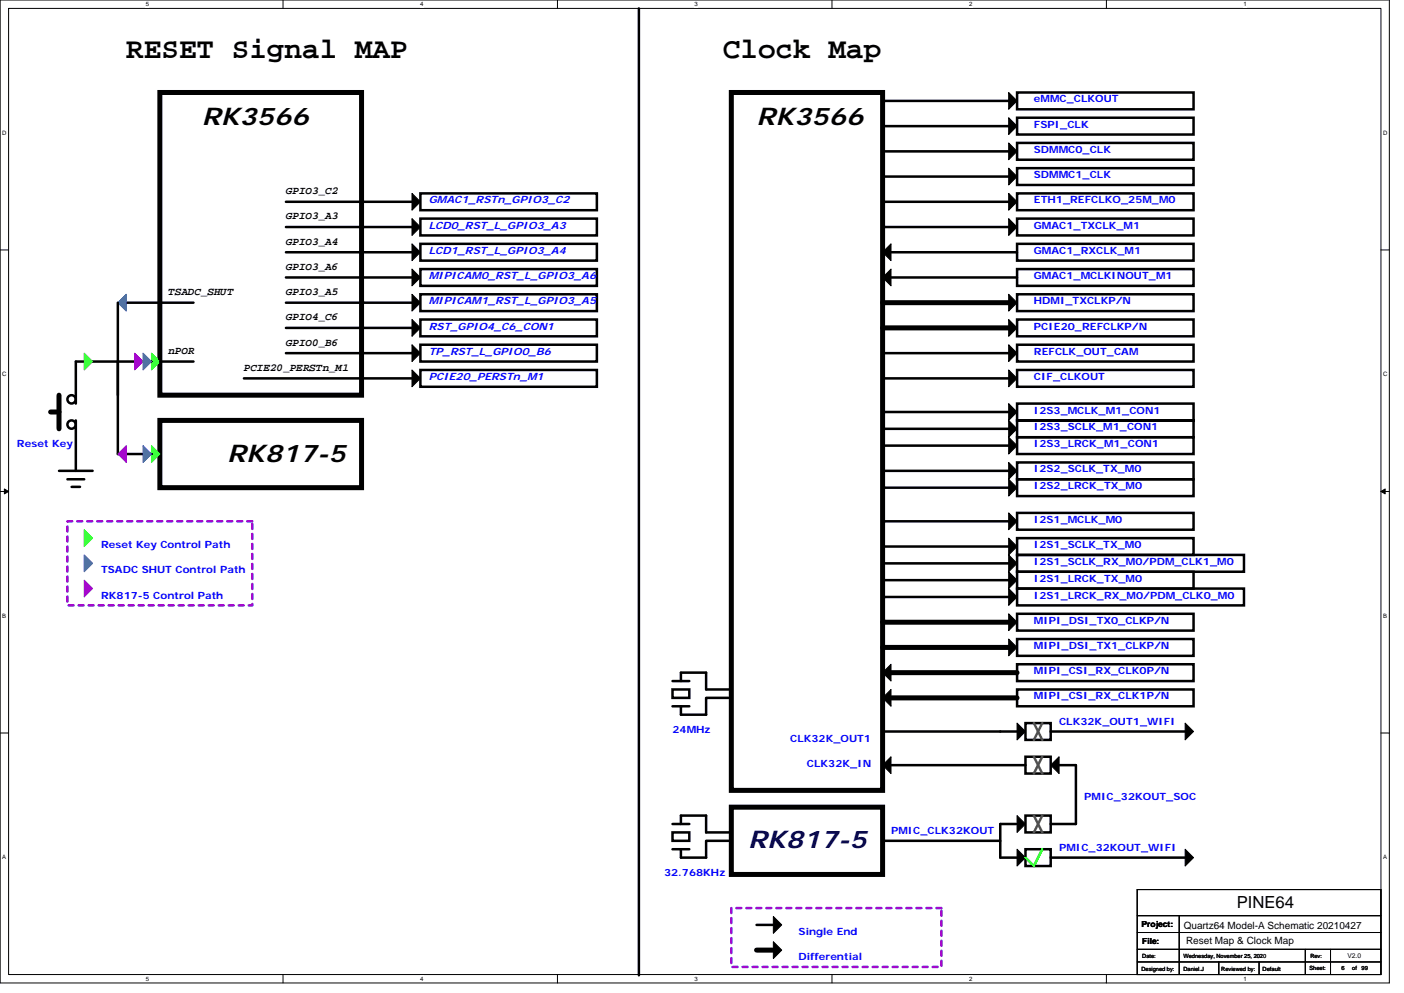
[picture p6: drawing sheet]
<svg xmlns="http://www.w3.org/2000/svg" width="297mm" height="210mm" viewBox="0 0 297 210" stroke-linecap="round" stroke-linejoin="round" font-family="sans-serif">
<path d="M0 0h293.9v207.9h-293.9zM1.8 1.8h290.4v204.3h-290.4z" fill="none" stroke="#000" stroke-width=".21"/>
<g fill="#fff">
<path d="M30.8 .2h.7v1.4h-.7z"/>
<path d="M30.8 206.3h.7v1.4h-.7z"/>
</g>
<path d="M59.9 0v1.8M59.9 206.1v1.8" fill="none" stroke="#000" stroke-width=".21"/>
<g fill="#fff">
<path d="M88.9 .2h.7v1.4h-.7z"/>
<path d="M88.9 206.3h.7v1.4h-.7z"/>
</g>
<path d="M117.9 0v1.8M117.9 206.1v1.8" fill="none" stroke="#000" stroke-width=".21"/>
<g fill="#fff">
<path d="M147 .2h.7v1.4h-.7z"/>
<path d="M147 206.3h.7v1.4h-.7z"/>
</g>
<path d="M176 0v1.8M176 206.1v1.8" fill="none" stroke="#000" stroke-width=".21"/>
<g fill="#fff">
<path d="M205 .2h.7v1.4h-.7z"/>
<path d="M205 206.3h.7v1.4h-.7z"/>
</g>
<path d="M234.1 0v1.8M234.1 206.1v1.8" fill="none" stroke="#000" stroke-width=".21"/>
<g fill="#fff">
<path d="M263.1 .2h.7v1.4h-.7z"/>
<path d="M263.1 206.3h.7v1.4h-.7z"/>
<path d="M.5 27.3h.9v1.4h-.9z"/>
<path d="M292.6 27.3h.9v1.4h-.9z"/>
<path d="M.5 78.4h.9v1.4h-.9z"/>
<path d="M292.6 78.4h.9v1.4h-.9z"/>
</g>
<path d="M0 52.9h1.8M292.2 52.9h1.7" fill="none" stroke="#000" stroke-width=".21"/>
<g fill="#fff">
<path d="M.5 129.5h.8v1.4h-.8z"/>
<path d="M292.6 129.5h.9v1.4h-.9z"/>
</g>
<path d="M0 103.9h1.8M292.2 103.9h1.7" fill="none" stroke="#000" stroke-width=".21"/>
<g fill="#000" stroke="#000" stroke-width=".21">
<path d="M.9 103.4l.9 .5-.9 .5z" fill-rule="evenodd"/>
<path d="M292.2 103.9l.8-.5v1z" fill-rule="evenodd"/>
</g>
<g fill="#fff">
<path d="M.5 180.5h.8v1.4h-.8z"/>
<path d="M292.6 180.5h.9v1.4h-.9z"/>
</g>
<path d="M0 155h1.8M292.2 155h1.7M240.6 193.6h51.6M240.6 197.2h51.6M240.6 188.1h51.6v18h-51.6zM249.5 193.6v12.5M240.6 200.7h51.6M240.6 203.4h51.6M257.8 203.4v2.7M266.4 203.4v2.7M276.2 200.7v5.4M281.5 200.7v5.4" fill="none" stroke="#000" stroke-width=".21"/>
<g fill="none" stroke="#000" stroke-width="1.1">
<path d="M33.8 19.6h42.7v64h-42.7zM154.7 19.6h32v147.5h-32zM186.7 64h26.7M186.7 69.3h26.7M10.7 87.1h1.8M12.5 83.6v7.1M33.8 88.9h42.7v14.2h-42.7zM186.7 131.6h26.7M186.7 136.9h26.7M188.5 147.6h26.7M188.5 142.2h26.7M154.7 170.7h32v14.2h-32z"/>
<path d="M160.1 200.9h3.5"/>
</g>
<g fill="#0f0" stroke="#0f0" stroke-width=".21">
<path d="M32 74.7l1.8 1.8-1.8 1.7z" fill-rule="evenodd"/>
<path d="M32 94.2l1.8 1.8-1.8 1.8z" fill-rule="evenodd"/>
<path d="M17.8 74.7l1.8 1.8-1.8 1.7z" fill-rule="evenodd"/>
<path d="M17.8 112l1.8 1.8-1.8 1.8z" fill-rule="evenodd"/>
</g>
<g fill="none" stroke="#000" stroke-width=".53">
<path d="M135.2 1.8v204.4M215.2 19.6h37.3v3.5h-37.3zM186.7 26.7h26.7M186.7 32h26.7M186.7 37.3h26.7M186.7 21.3h26.7M215.2 24.9h37.3v3.5h-37.3zM215.2 30.2h37.3v3.6h-37.3zM215.2 35.6h37.3v3.5h-37.3zM60.5 42.7h26.7M60.5 48h26.7M60.5 53.3h26.7"/>
<path d="M60.5 58.7h26.7M88.9 40.9h37.4v3.6h-37.4zM88.9 46.2h37.4v3.6h-37.4zM88.9 51.6h37.4v3.5h-37.4zM88.9 56.9h37.4v3.6h-37.4zM186.7 42.7h26.7M186.7 48h26.7M188.5 53.3h26.7M188.5 58.7h26.7M215.2 40.9h37.3v3.6h-37.3zM215.2 46.2h37.3v3.6h-37.3zM215.2 51.6h37.3v3.5h-37.3z"/>
<path d="M215.2 56.9h37.3v3.6h-37.3zM24.9 64v32h7.1M26.7 64h14.2M32 76.5h-16v8.8M33.8 76.5h7.1M60.5 64h26.7M60.5 69.3h26.7M60.5 74.7h26.7M88.9 72.9h37.4v3.6h-37.4zM88.9 67.6h37.4v3.5h-37.4zM88.9 78.2h37.4v3.6h-37.4zM88.9 62.2h37.4v3.6h-37.4z"/>
<path d="M186.7 74.7h26.7M215.2 62.2h37.3v3.6h-37.3zM215.2 67.6h37.3v3.5h-37.3zM215.2 72.9h37.3v3.6h-37.3zM215.2 78.2h37.3v3.6h-37.3zM12.5 99.6h7.1M16 88.9v10.7M51.6 80h35.6M186.7 99.6h26.7M186.7 80h26.7M186.7 87.1h26.7M186.7 90.7h26.7"/>
<path d="M186.7 94.2h26.7M215.2 85.3h37.3v3.6h-37.3zM215.2 88.9h37.3v3.6h-37.3zM215.2 92.5h37.3v3.5h-37.3zM215.2 97.8h37.3v3.5h-37.3zM14.3 101.3h3.5M15.2 103h1.7M186.7 103.1h26.7M186.7 110.2h26.7M186.7 115.6h26.7M186.7 119.1h26.7M215.2 117.3h48v3.6h-48z"/>
<path d="M215.2 101.3h37.3v3.6h-37.3zM215.2 108.5h37.3v3.5h-37.3zM215.2 113.8h37.3v3.5h-37.3zM186.7 122.7h26.7M186.7 126.2h26.7M215.2 124.5h48v3.5h-48zM215.2 120.9h37.3v3.6h-37.3zM215.2 129.8h37.3v3.5h-37.3zM215.2 135.1h37.3v3.6h-37.3zM142.3 144h3.5M142.3 149.4h3.5M142.3 145.8h3.5v1.8h-3.5z"/>
<path d="M144.1 144v-1.8h5.3v3.6h5.3M154.7 147.6h-5.3v3.5h-5.3v-1.7M186.7 154.7h28.5M215.2 145.8h37.3v3.6h-37.3zM215.2 140.5h37.3v3.5h-37.3zM217 152.9h5.3v3.6h-5.3zM222.3 154.7h28.4M142.3 174.2h3.5M142.3 179.6h3.5M142.3 176h3.5v1.8h-3.5zM144.1 174.2v-1.7h5.3v3.5h5.3M154.7 177.8h-5.3v3.6h-5.3v-1.8"/>
<path d="M186.7 177.8h24.9M188.5 161.8h28.5M215.2 174.2h-3.6v7.2h3.6M217 172.5h5.3v3.5h-5.3zM217 179.6h5.3v3.5h-5.3zM217 160h5.3v3.6h-5.3zM224.1 161.8h3.5v12.4h-5.3M160.1 195.6h3.5M222.3 181.4h28.4"/>
<circle cx="15.1" cy="89.8" r=".88"/>
<circle cx="15.1" cy="84.4" r=".88"/>
</g>
<g fill="#000" stroke="#000" stroke-width=".21">
<path d="M213.4 24.9l1.8 1.8-1.8 1.7z" fill-rule="evenodd"/>
<path d="M213.4 30.2l1.8 1.8-1.8 1.8z" fill-rule="evenodd"/>
<path d="M213.4 35.6l1.8 1.7-1.8 1.8z" fill-rule="evenodd"/>
<path d="M213.4 19.6l1.8 1.7-1.8 1.8z" fill-rule="evenodd"/>
<path d="M87.2 40.9l1.7 1.8-1.7 1.7z" fill-rule="evenodd"/>
<path d="M87.2 46.2l1.7 1.8-1.7 1.8z" fill-rule="evenodd"/>
<path d="M87.2 56.9l1.7 1.8-1.7 1.8z" fill-rule="evenodd"/>
<path d="M87.2 51.6l1.7 1.7-1.7 1.8z" fill-rule="evenodd"/>
<path d="M188.5 51.6v3.5l-1.8-1.8z" fill-rule="evenodd"/>
<path d="M188.5 56.9v3.6l-1.8-1.8z" fill-rule="evenodd"/>
<path d="M213.4 40.9l1.8 1.8-1.8 1.7z" fill-rule="evenodd"/>
<path d="M213.4 46.2l1.8 1.8-1.8 1.8z" fill-rule="evenodd"/>
<path d="M87.2 67.6l1.7 1.7-1.7 1.8z" fill-rule="evenodd"/>
<path d="M87.2 62.2l1.7 1.8-1.7 1.8z" fill-rule="evenodd"/>
<path d="M87.2 72.9l1.7 1.8-1.7 1.8z" fill-rule="evenodd"/>
<path d="M213.4 62.2l1.8 1.8-1.8 1.8z" fill-rule="evenodd"/>
<path d="M213.4 67.6l1.8 1.7-1.8 1.8z" fill-rule="evenodd"/>
<path d="M213.4 72.9l1.8 1.8-1.8 1.8z" fill-rule="evenodd"/>
<path d="M87.2 78.2l1.7 1.8-1.7 1.8z" fill-rule="evenodd"/>
<path d="M213.4 78.2l1.8 1.8-1.8 1.8z" fill-rule="evenodd"/>
<path d="M213.4 85.3l1.8 1.8-1.8 1.8z" fill-rule="evenodd"/>
<path d="M213.4 88.9l1.8 1.8-1.8 1.8z" fill-rule="evenodd"/>
<path d="M213.4 92.5l1.8 1.7-1.8 1.8z" fill-rule="evenodd"/>
<path d="M213.4 97.8l1.8 1.8-1.8 1.7z" fill-rule="evenodd"/>
<path d="M213.4 101.3l1.8 1.8-1.8 1.8z" fill-rule="evenodd"/>
<path d="M213.4 108.5l1.8 1.7-1.8 1.8z" fill-rule="evenodd"/>
<path d="M213.4 113.8l1.8 1.8-1.8 1.7z" fill-rule="evenodd"/>
<path d="M213.4 117.3l1.8 1.8-1.8 1.8z" fill-rule="evenodd"/>
<path d="M213.4 120.9l1.8 1.8-1.8 1.8z" fill-rule="evenodd"/>
<path d="M213.4 124.5l1.8 1.7-1.8 1.8z" fill-rule="evenodd"/>
<path d="M213.4 129.8l1.8 1.8-1.8 1.7z" fill-rule="evenodd"/>
<path d="M213.4 135.1l1.8 1.8-1.8 1.8z" fill-rule="evenodd"/>
<path d="M188.5 145.8v3.6l-1.8-1.8z" fill-rule="evenodd"/>
<path d="M188.5 140.5v3.5l-1.8-1.8z" fill-rule="evenodd"/>
<path d="M215.2 152.9l1.8 1.8-1.8 1.8z" fill-rule="evenodd"/>
<path d="M250.7 152.9l1.8 1.8-1.8 1.8z" fill-rule="evenodd"/>
<path d="M186.7 161.8l1.8-1.8v3.6z" fill-rule="evenodd"/>
<path d="M215.2 172.5l1.8 1.7-1.8 1.8z" fill-rule="evenodd"/>
<path d="M222.3 161.8l1.8-1.8v3.6z" fill-rule="evenodd"/>
<path d="M163.6 193.8l1.8 1.8-1.8 1.8z" fill-rule="evenodd"/>
<path d="M215.2 179.6l1.8 1.8-1.8 1.7z" fill-rule="evenodd"/>
<path d="M250.7 179.6l1.8 1.8-1.8 1.7z" fill-rule="evenodd"/>
<path d="M163.6 199.1l1.8 1.8-1.8 1.8z" fill-rule="evenodd"/>
</g>
<g fill="#0080c0" stroke="#0080c0" stroke-width=".21">
<path d="M24.9 64l1.8-1.8v3.6z" fill-rule="evenodd"/>
<path d="M30.3 74.7l1.7 1.8-1.7 1.7z" fill-rule="evenodd"/>
<path d="M30.3 94.2l1.7 1.8-1.7 1.8z" fill-rule="evenodd"/>
<path d="M17.8 117.3l1.8 1.8-1.8 1.8z" fill-rule="evenodd"/>
</g>
<g fill="#ff0080" stroke="#ff0080" stroke-width=".21">
<path d="M24.9 96l1.8-1.8v3.6z" fill-rule="evenodd"/>
<path d="M28.5 74.7l1.8 1.8-1.8 1.7z" fill-rule="evenodd"/>
<path d="M17.8 122.7l1.8 1.8-1.8 1.7z" fill-rule="evenodd"/>
</g>
<path d="M14.3 110.2h39.1v17.8h-39.1zM154.7 192h44.5v12.5h-44.5z" fill="none" stroke="#8000ff" stroke-width=".53" stroke-dasharray="1.1 1.1"/>
<path d="M220.5 179.6l-1.8 3.5-1.7-1.7" fill="none" stroke="#0f0" stroke-width=".53"/>
<path d="M218.7 152.9l1.8 3.6M220.5 152.9l-1.8 3.6M218.7 172.5l1.8 3.5M218.7 160l1.8 3.6M220.5 172.5l-1.8 3.5M220.5 160l-1.8 3.6" fill="none" stroke="#f00" stroke-width=".53"/>
<g font-size="6.2">
<text x="26.7" y="12.3">RESET Signal MAP</text>
<text x="152.9" y="12.3">Clock Map</text>
</g>
<g font-size="5.1">
<text x="42.7" y="26.5">RK3566</text>
<text x="160.1" y="26.5">RK3566</text>
<text x="48" y="97.6">RK817-5</text>
</g>
<text font-size="5.1" fill="#000040" x="158.3" y="179.4">RK817-5</text>
<text font-size="3.5" x="261.6" y="192">PINE64</text>
<g font-size="2.3">
<text x="60.5" y="41.1">GPIO3_C2</text>
<text x="60.5" y="46.4">GPIO3_A3</text>
<text x="60.5" y="51.7">GPIO3_A4</text>
<text x="60.5" y="57.1">GPIO3_A6</text>
<text x="35.6" y="62.4">TSADC_SHUT</text>
<text x="60.5" y="62.4">GPIO3_A5</text>
<text x="60.5" y="67.7">GPIO4_C6</text>
<text x="35.6" y="74.8">nPOR</text>
<text x="60.5" y="73.1">GPIO0_B6</text>
<text x="51.6" y="78.4">PCIE20_PERSTn_M1</text>
</g>
<g font-size="2.1" fill="#00f">
<text x="218.7" y="21.7">eMMC_CLKOUT</text>
<text x="218.7" y="27">FSPI_CLK</text>
<text x="218.7" y="32.3">SDMMC0_CLK</text>
<text x="218.7" y="37.7">SDMMC1_CLK</text>
<text x="90.7" y="43">GMAC1_RSTn_GPIO3_C2</text>
<text x="218.7" y="43">ETH1_REFCLKO_25M_M0</text>
<text x="90.7" y="48.3">LCD0_RST_L_GPIO3_A3</text>
<text x="90.7" y="53.7">LCD1_RST_L_GPIO3_A4</text>
<text x="218.7" y="48.3">GMAC1_TXCLK_M1</text>
<text x="218.7" y="53.7">GMAC1_RXCLK_M1</text>
<text x="90.7" y="59">MIPICAM0_RST_L_GPIO3_A6</text>
<text x="218.7" y="59">GMAC1_MCLKINOUT_M1</text>
<text x="90.7" y="64.3">MIPICAM1_RST_L_GPIO3_A5</text>
<text x="218.7" y="64.3">HDMI_TXCLKP/N</text>
<text x="90.7" y="69.7">RST_GPIO4_C6_CON1</text>
<text x="218.7" y="69.7">PCIE20_REFCLKP/N</text>
<text x="90.7" y="75">TP_RST_L_GPIO0_B6</text>
<text x="218.7" y="75">REFCLK_OUT_CAM</text>
<text x="90.7" y="80.3">PCIE20_PERSTn_M1</text>
<text x="218.7" y="80.3">CIF_CLKOUT</text>
<text x="218.7" y="87.5">I2S3_MCLK_M1_CON1</text>
<text x="3.6" y="94.6">Reset Key</text>
<text x="218.7" y="91">I2S3_SCLK_M1_CON1</text>
<text x="218.7" y="94.6">I2S3_LRCK_M1_CON1</text>
<text x="218.7" y="99.9">I2S2_SCLK_TX_M0</text>
<text x="218.7" y="103.5">I2S2_LRCK_TX_M0</text>
<text x="218.7" y="110.6">I2S1_MCLK_M0</text>
<text x="21.4" y="115.9">Reset Key Control Path</text>
<text x="218.7" y="115.9">I2S1_SCLK_TX_M0</text>
<text x="218.7" y="119.5">I2S1_SCLK_RX_M0/PDM_CLK1_M0</text>
<text x="21.4" y="121.2">TSADC SHUT Control Path</text>
<text x="218.7" y="123">I2S1_LRCK_TX_M0</text>
<text x="21.4" y="126.6">RK817-5 Control Path</text>
<text x="218.7" y="126.6">I2S1_LRCK_RX_M0/PDM_CLK0_M0</text>
<text x="218.7" y="131.9">MIPI_DSI_TX0_CLKP/N</text>
<text x="218.7" y="137.2">MIPI_DSI_TX1_CLKP/N</text>
<text x="218.7" y="142.6">MIPI_CSI_RX_CLK0P/N</text>
<text x="218.7" y="147.9">MIPI_CSI_RX_CLK1P/N</text>
<text x="142.3" y="155">24MHz</text>
<text x="224.1" y="153.2">CLK32K_OUT1_WIFI</text>
<text x="167.2" y="156.8">CLK32K_OUT1</text>
<text x="170.7" y="162.1">CLK32K_IN</text>
<text x="229.4" y="169.2">PMIC_32KOUT_SOC</text>
<text x="188.5" y="176.4">PMIC_CLK32KOUT</text>
<text x="224.1" y="179.9">PMIC_32KOUT_WIFI</text>
<text x="140.5" y="185.3">32.768KHz</text>
<text x="168.9" y="197.7">Single End</text>
<text x="168.9" y="203">Differential</text>
</g>
<g font-size="2.1">
<text x="250.4" y="196.4">Quartz64 Model-A Schematic 20210427</text>
<text x="250.9" y="199.5">Reset Map &amp; Clock Map</text>
</g>
<g font-size="1.8">
<text x="241.5" y="196">Project:</text>
<text x="241.7" y="199.5">File:</text>
</g>
<text font-size="1.4" x="285.1" y="202.5">V2.0</text>
<g font-size="1.3">
<text x="30.8" y="1.3">5</text>
<text x="88.9" y="1.3">4</text>
<text x="147" y="1.3">3</text>
<text x="205" y="1.3">2</text>
<text x="263.1" y="1.3">1</text>
<text x=".5" y="28.4">D</text>
<text x="292.6" y="28.4">D</text>
<text x=".5" y="79.5">C</text>
<text x="292.6" y="79.5">C</text>
<text x=".5" y="130.6">B</text>
<text x="292.6" y="130.6">B</text>
<text x=".5" y="181.7">A</text>
<text x="292.6" y="181.7">A</text>
<text x="30.8" y="207.4">5</text>
<text x="88.9" y="207.4">4</text>
<text x="147" y="207.4">3</text>
<text x="205" y="207.4">2</text>
<text x="263.1" y="207.4">1</text>
</g>
<g font-size="1.2">
<text x="241.7" y="202.6">Date:</text>
<text x="250.4" y="202.6">Wednesday, November 25, 2020</text>
<text x="250.4" y="202.6">Wednesday, November 25, 202</text>
<text x="277.2" y="202.6">Rev:</text>
<text x="241.5" y="205.2">Designed by:</text>
<text x="250.4" y="205.2">Daniel.J</text>
<text x="258.4" y="205.2">Reviewed by:</text>
<text x="267.1" y="205.2">Default</text>
<text x="277" y="205.1">Sheet:</text>
<text x="283.8" y="205.1">6</text>
<text x="286.1" y="205.1">of</text>
<text x="288.1" y="205.1">99</text>
</g>
</svg>
